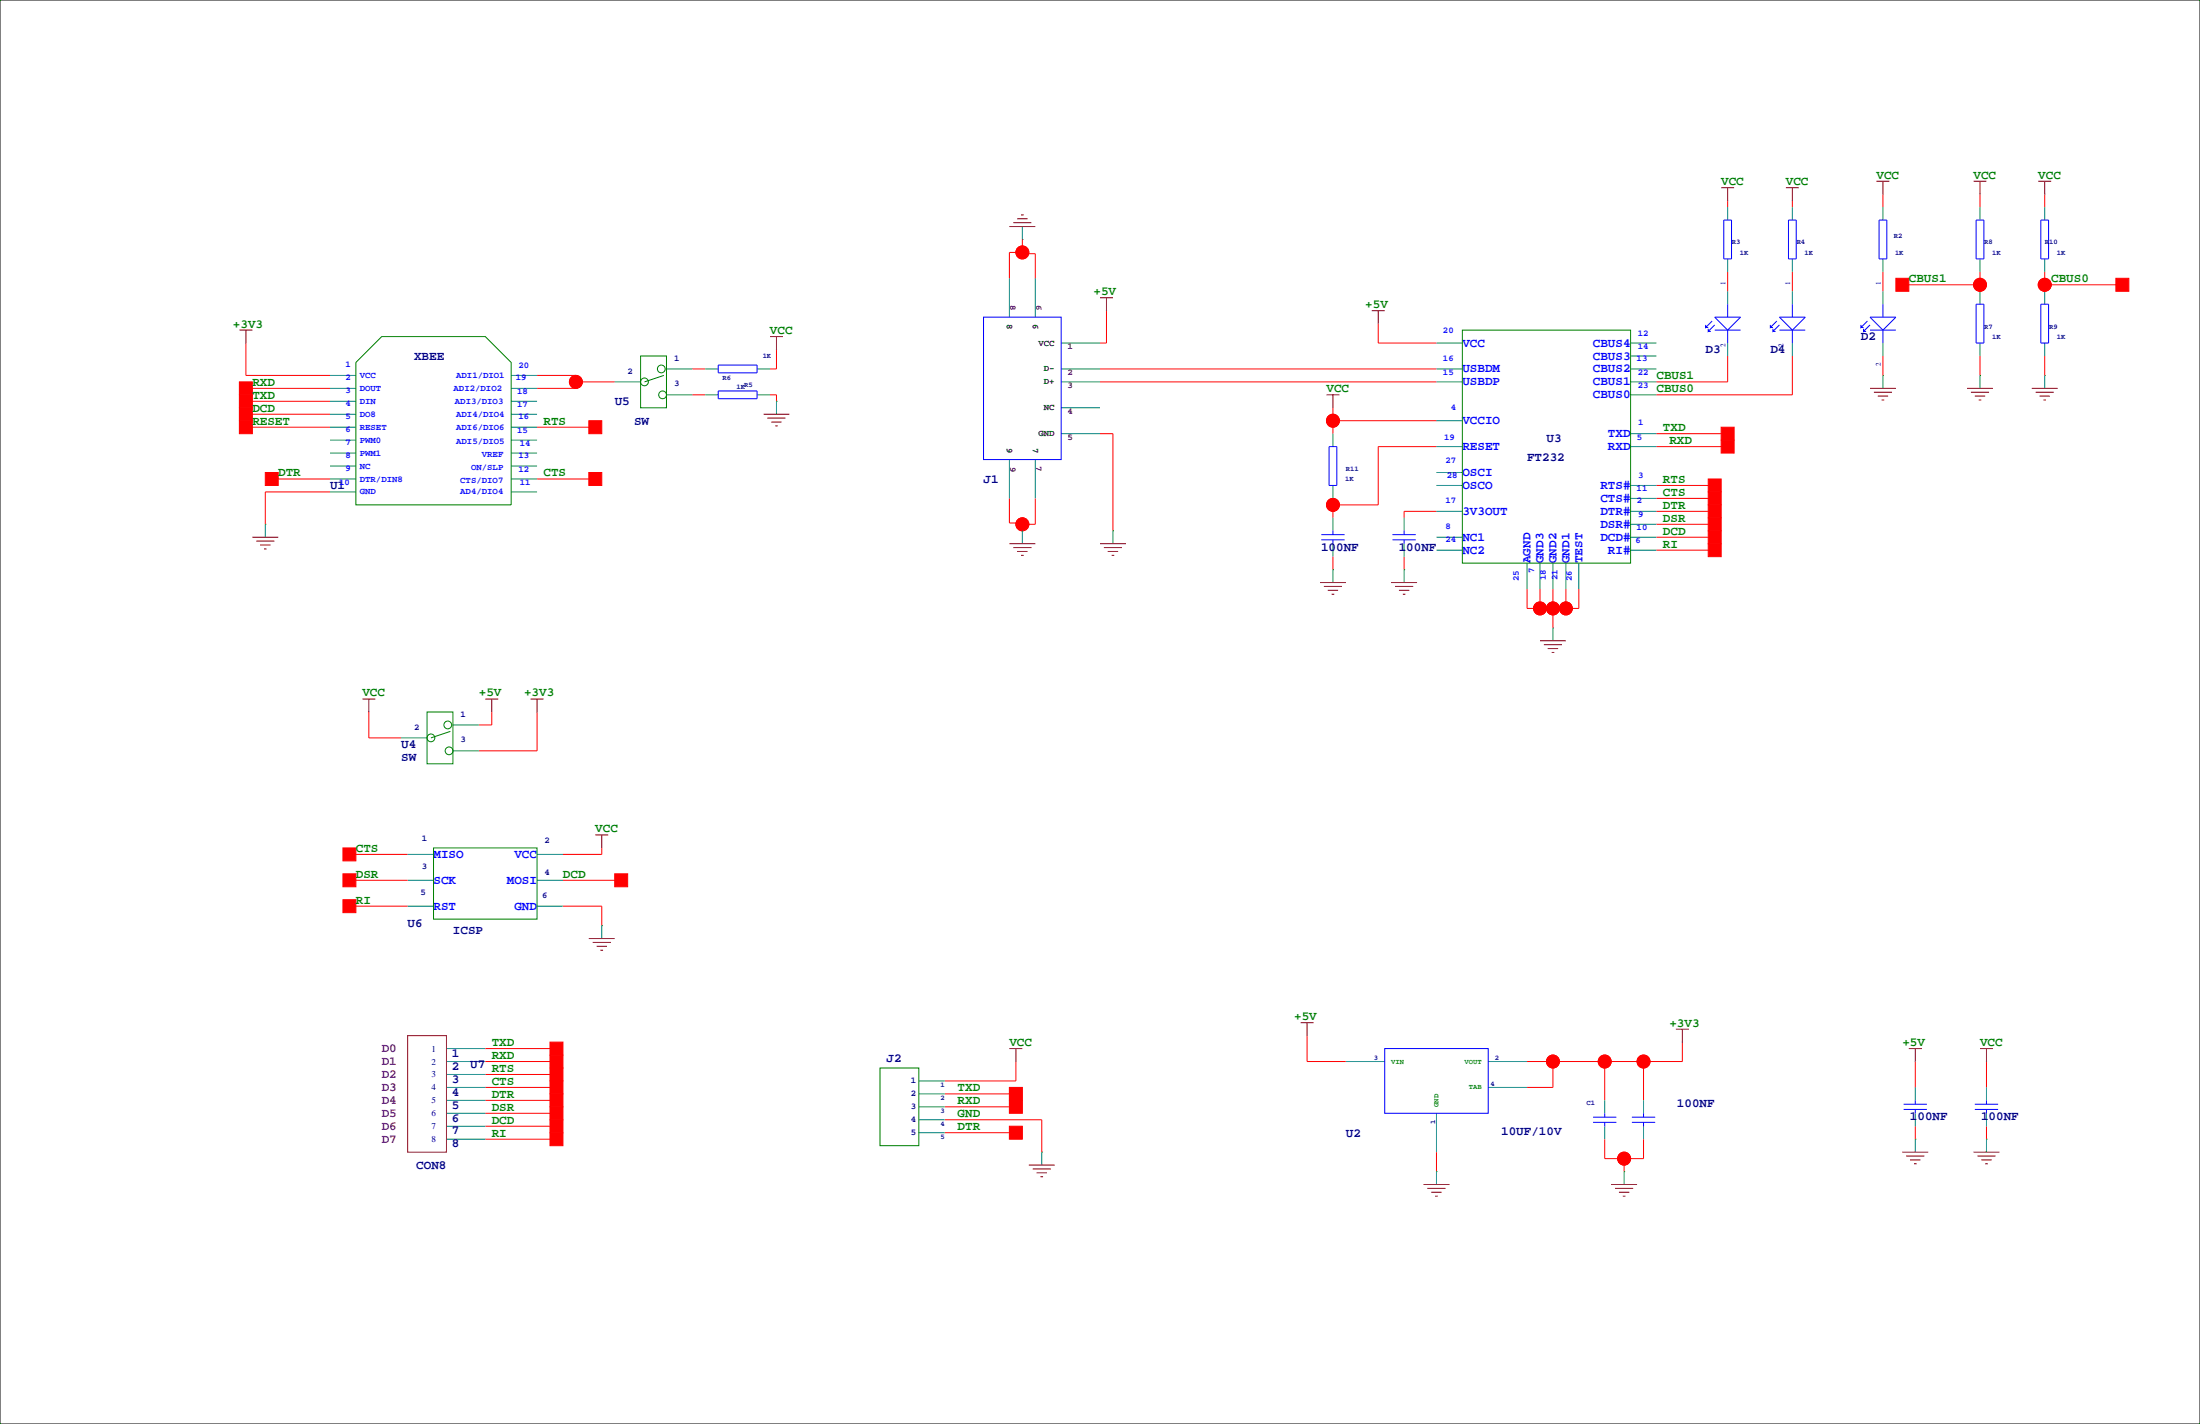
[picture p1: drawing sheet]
<svg xmlns="http://www.w3.org/2000/svg" width="432mm" height="279mm" viewBox="0 0 432 279" stroke-linecap="round" stroke-linejoin="round" font-family="sans-serif">
<path d="M0 0h431.8v279.4h-431.8z" fill="none" stroke="#000" stroke-width=".2"/>
<g fill="none" stroke="#f00" stroke-width=".2">
<path d="M339.1 39.4v1.2M351.8 39.4v1.2M369.6 38.1v2.5M388.6 38.1v2.5M401.3 38.1v2.5M200.7 47v2.8h2.5v4.8M200.7 49.5h-2.6v5.1M339.1 53.3v3.9M351.8 53.3v3.9M369.6 53.3v3.9M373.4 55.9h15.2M388.6 53.3v3.9"/>
<path d="M401.3 53.3v3.9M401.3 55.9h15.3M48.3 76.2h16.5M48.3 67.3v6.4h16.5M48.3 78.7h16.5M105.4 73.7h7.6v2.5h-7.6M113 74.9h7.6M135.9 77.5h2.5M135.9 72.4h2.5M151.1 77.5h1.3v1.2M152.4 68.6v3.8h-1.3M215.9 74.9h66"/>
<path d="M215.9 72.4h66M217.2 61v6.3h-1.3M270.5 63.5v3.8h11.4M339.1 69.8v5.1h-14M351.8 69.8v7.7h-26.7M369.6 69.8v3.9M388.6 69.8v3.9M401.3 69.8v3.9M48.3 81.3h16.5M48.3 83.8h16.5M53.3 94h11.5M64.8 96.5h-12.7v6.4"/>
<path d="M105.4 83.8h11.4M105.4 94h11.4M198.1 97.8v4.8h2.6v1.5M203.2 97.8v5.1h-2.5M215.9 85.1h2.5v19M261.6 80v5.1M261.6 97.8v3.8M261.6 82.5h20.3M281.9 87.6h-11.4v11.5h-8.9M325.1 85.1h14M325.1 87.6h14M325.1 97.8h11.4"/>
<path d="M325.1 95.2h11.4M261.6 109.2v2.6M275.6 109.2v2.6M281.9 100.3h-6.3v1.3M299.7 115.6v3.8h10.2v-3.8M302.3 115.6v3.8M304.8 115.6v7.6M307.3 115.6v3.8M325.1 100.3h11.4M325.1 102.9h11.4M325.1 107.9h11.4M325.1 105.4h11.4"/>
<path d="M72.4 139.7v5.1h6.3M96.5 139.7v2.5h-2.5M105.4 139.7v7.6h-11.4M68.6 167.6h11.4M68.6 177.8h11.4M68.6 172.7h11.4M110.5 177.8h7.6v3.8M110.5 172.7h11.4M118.1 166.4v1.2h-7.6M95.2 218.4h14M95.2 215.9h14M95.2 210.8h14"/>
<path d="M95.2 213.4h14M95.2 208.3h14M95.2 205.7h14M185.4 214.6h14M185.4 219.7h19.1v6.4M185.4 217.2h14M199.4 208.3v3.8h-14M256.5 203.2v5.1h7.7M304.8 208.3v5.1h-5.1M315 208.3v7.6M322.6 208.3v7.6M330.2 204.5v3.8h-30.5"/>
<path d="M375.9 208.3v5.1M389.9 208.3v5.1M95.2 221h14M95.2 223.5h14M185.4 222.2h14M281.9 226.1v3.8M315 223.5v3.8h7.6v-3.8M318.8 227.3v2.6M375.9 221v2.5M389.9 221v2.5"/>
<circle cx="200.7" cy="49.5" r="1.27"/>
<circle cx="388.6" cy="55.9" r="1.27"/>
<circle cx="401.3" cy="55.9" r="1.27"/>
<circle cx="113" cy="74.9" r="1.27"/>
<circle cx="261.6" cy="99.1" r="1.27"/>
<circle cx="261.6" cy="82.5" r="1.27"/>
<circle cx="200.7" cy="102.9" r="1.27"/>
<circle cx="302.3" cy="119.4" r="1.27"/>
<circle cx="304.8" cy="119.4" r="1.27"/>
<circle cx="307.3" cy="119.4" r="1.27"/>
<circle cx="304.8" cy="208.3" r="1.27"/>
<circle cx="315" cy="208.3" r="1.27"/>
<circle cx="322.6" cy="208.3" r="1.27"/>
<circle cx="318.8" cy="227.3" r="1.27"/>
</g>
<g fill="#f00" stroke="#f00" stroke-width=".2">
<path d="M47 80h2.5v2.5h-2.5z" fill-rule="evenodd"/>
<path d="M47 82.5h2.5v2.6h-2.5z" fill-rule="evenodd"/>
<path d="M52.1 92.7h2.5v2.5h-2.5z" fill-rule="evenodd"/>
<path d="M115.6 82.5h2.5v2.6h-2.5z" fill-rule="evenodd"/>
<path d="M115.6 92.7h2.5v2.5h-2.5z" fill-rule="evenodd"/>
<path d="M107.9 217.2h2.6v2.5h-2.6z" fill-rule="evenodd"/>
<path d="M107.9 219.7h2.6v2.5h-2.6z" fill-rule="evenodd"/>
<path d="M107.9 214.6h2.6v2.6h-2.6z" fill-rule="evenodd"/>
<path d="M107.9 222.2h2.6v2.6h-2.6z" fill-rule="evenodd"/>
<path d="M107.9 209.5h2.6v2.6h-2.6z" fill-rule="evenodd"/>
<path d="M107.9 212.1h2.6v2.5h-2.6z" fill-rule="evenodd"/>
<path d="M67.3 176.5h2.5v2.6h-2.5z" fill-rule="evenodd"/>
<path d="M67.3 166.4h2.5v2.5h-2.5z" fill-rule="evenodd"/>
<path d="M198.1 213.4h2.6v2.5h-2.6z" fill-rule="evenodd"/>
<path d="M198.1 221h2.6v2.5h-2.6z" fill-rule="evenodd"/>
<path d="M335.3 96.5h2.5v2.6h-2.5z" fill-rule="evenodd"/>
<path d="M335.3 94h2.5v2.5h-2.5z" fill-rule="evenodd"/>
<path d="M335.3 106.7h2.5v2.5h-2.5z" fill-rule="evenodd"/>
<path d="M335.3 99.1h2.5v2.5h-2.5z" fill-rule="evenodd"/>
<path d="M335.3 104.1h2.5v2.6h-2.5z" fill-rule="evenodd"/>
<path d="M120.6 171.4h2.6v2.6h-2.6z" fill-rule="evenodd"/>
<path d="M335.3 101.6h2.5v2.5h-2.5z" fill-rule="evenodd"/>
<path d="M67.3 171.4h2.5v2.6h-2.5z" fill-rule="evenodd"/>
<path d="M107.9 204.5h2.6v2.5h-2.6z" fill-rule="evenodd"/>
<path d="M107.9 207h2.6v2.5h-2.6z" fill-rule="evenodd"/>
<path d="M372.1 54.6h2.5v2.6h-2.5z" fill-rule="evenodd"/>
<path d="M415.3 54.6h2.5v2.6h-2.5z" fill-rule="evenodd"/>
<path d="M198.1 215.9h2.6v2.5h-2.6z" fill-rule="evenodd"/>
<path d="M337.8 86.4h2.6v2.5h-2.6z" fill-rule="evenodd"/>
<path d="M337.8 83.8h2.6v2.6h-2.6z" fill-rule="evenodd"/>
<path d="M47 77.5h2.5v2.5h-2.5z" fill-rule="evenodd"/>
<path d="M47 74.9h2.5v2.6h-2.5z" fill-rule="evenodd"/>
<circle cx="113" cy="74.9" r="1.27"/>
<circle cx="261.6" cy="82.5" r="1.27"/>
<circle cx="318.8" cy="227.3" r="1.27"/>
<circle cx="322.6" cy="208.3" r="1.27"/>
<circle cx="315" cy="208.3" r="1.27"/>
<circle cx="304.8" cy="208.3" r="1.27"/>
<circle cx="200.7" cy="102.9" r="1.27"/>
<circle cx="200.7" cy="49.5" r="1.27"/>
<circle cx="261.6" cy="99.1" r="1.27"/>
<circle cx="307.3" cy="119.4" r="1.27"/>
<circle cx="304.8" cy="119.4" r="1.27"/>
<circle cx="302.3" cy="119.4" r="1.27"/>
<circle cx="388.6" cy="55.9" r="1.27"/>
<circle cx="401.3" cy="55.9" r="1.27"/>
</g>
<g fill="none" stroke="#008080" stroke-width=".2">
<path d="M339.1 39.4h.1M351.8 39.4h.1M198.1 54.6v7.6M200.7 44.4v2.6M203.2 54.6v7.6M339.1 40.6v2.6M339.1 50.8v2.5M339.1 57.2v2.5M351.8 40.6v2.6M351.8 50.8v2.5M351.8 57.2v2.5M369.6 40.6v2.6"/>
<path d="M369.6 50.8v2.5M369.6 57.2v2.5M388.6 40.6v2.6M388.6 50.8v2.5M388.6 57.2v2.5M401.3 40.6v2.6M401.3 50.8v2.5M401.3 57.2v2.5M48.3 67.3h.1M64.8 73.7h5M64.8 76.2h5M64.8 78.7h5"/>
<path d="M100.3 73.7h5.1M100.3 76.2h5.1M100.3 78.7h5.1M120.6 74.9h5.1M130.8 72.4h5.1M130.8 77.5h5.1M138.4 72.4h2.6M138.4 77.5h2.6M148.6 72.4h2.5M148.6 77.5h2.5M152.4 68.6h.1M152.4 78.7v2.6"/>
<path d="M208.3 67.3h7.6M208.3 74.9h7.6M208.3 72.4h7.6M217.2 61h.1M270.5 63.5h.1M281.9 67.3h5.1M281.9 74.9h5.1M281.9 72.4h5.1M320 67.3h5.1M320 74.9h5.1M320 72.4h5.1M320 77.5h5.1"/>
<path d="M320 69.8h5.1M339.1 67.3v2.5M351.8 67.3v2.5M369.6 67.3v2.5M369.6 73.7v2.5M388.6 67.3v2.5M388.6 73.7v2.5M401.3 67.3v2.5M401.3 73.7v2.5M64.8 81.3h5M64.8 83.8h5M64.8 86.4h5"/>
<path d="M64.8 88.9h5M64.8 91.4h5M64.8 94h5M64.8 96.5h5M100.3 81.3h5.1M100.3 83.8h5.1M100.3 86.4h5.1M100.3 88.9h5.1M100.3 91.4h5.1M100.3 94h5.1M100.3 96.5h5.1M198.1 90.2v7.6"/>
<path d="M203.2 90.2v7.6M208.3 85.1h7.6M208.3 80h7.6M261.6 80h.1M261.6 85.1v2.5M261.6 95.2v2.6M281.9 95.2h5.1M281.9 87.6h5.1M281.9 92.7h5.1M281.9 82.5h5.1M320 85.1h5.1M320 97.8h5.1"/>
<path d="M320 95.2h5.1M320 87.6h5.1M52.1 102.9v2.5M200.7 104.1v2.6M218.4 104.1v2.6M261.6 101.6v2.5M261.6 106.7v2.5M261.6 111.8v2.5M275.6 101.6v2.5M275.6 106.7v2.5M275.6 111.8v2.5M281.9 107.9h5.1"/>
<path d="M281.9 105.4h5.1M281.9 100.3h5.1M299.7 110.5v5.1M302.3 110.5v5.1M304.8 110.5v5.1M307.3 110.5v5.1M309.9 110.5v5.1M320 107.9h5.1M320 105.4h5.1M320 102.9h5.1M320 100.3h5.1M72.4 139.7h.1"/>
<path d="M105.4 139.7h.1M304.8 123.2v2.5M78.7 144.8h5.1M88.9 142.2h5.1M88.9 147.3h5.1M80 177.8h5.1M80 172.7h5.1M80 167.6h5.1M105.4 177.8h5.1M105.4 172.7h5.1M105.4 167.6h5.1M118.1 166.4h.1"/>
<path d="M118.1 181.6v2.5M87.6 208.3h7.6M87.6 213.4h7.6M87.6 205.7h7.6M87.6 210.8h7.6M87.6 215.9h7.6M87.6 218.4h7.6M180.3 212.1h5.1M180.3 214.6h5.1M180.3 217.2h5.1M180.3 219.7h5.1M199.4 208.3h.1"/>
<path d="M256.5 203.2h.1M264.2 208.3h7.6M281.9 218.4v7.7M292.1 208.3h7.6M292.1 213.4h7.6M315 215.9v2.5M322.6 215.9v2.5M330.2 204.5h.1M375.9 208.3h.1M375.9 213.4v2.5M375.9 218.4v2.6M389.9 208.3h.1"/>
<path d="M389.9 213.4v2.5M389.9 218.4v2.6M87.6 221h7.6M87.6 223.5h7.6M180.3 222.2h5.1M204.5 226.1v2.5M281.9 229.9v2.5M315 221v2.5M318.8 229.9v2.5M322.6 221v2.5M375.9 223.5v2.6M389.9 223.5v2.6"/>
<circle cx="369.6" cy="38.1" r="0"/>
<circle cx="388.6" cy="38.1" r="0"/>
<circle cx="401.3" cy="38.1" r="0"/>
<circle cx="96.5" cy="139.7" r="0"/>
</g>
<g fill="none" stroke="#00f" stroke-width=".2">
<path d="M338.3 43.2h1.6v7.6h-1.6zM339.1 59.7v2.5M351 43.2h1.6v7.6h-1.6zM351.8 59.7v2.5M368.8 43.2h1.5v7.6h-1.5zM369.6 59.7v2.5M387.9 43.2h1.5v7.6h-1.5zM387.9 59.7h1.5v7.6h-1.5zM400.6 43.2h1.5v7.6h-1.5zM400.6 59.7h1.5v7.6h-1.5zM141 71.6h7.6v1.6h-7.6zM141 76.7h7.6v1.5h-7.6z"/>
<path d="M193 62.2h15.3v28h-15.3zM334.8 64.3h.5M335.3 65h.5M336 63l-1.2 1.3v-.5M336.5 63.8l-1.2 1.2v-.5M336.5 62.2h5.1l-2.5 2.6zM336.5 64.8h5.1M339.1 64.8v2.5M347.5 64.3h.5M348 65h.5M348.7 63l-1.2 1.3v-.5M349.2 63.8l-1.2 1.2v-.5"/>
<path d="M349.2 62.2h5.1l-2.5 2.6zM349.2 64.8h5.1M351.8 64.8v2.5M365.3 64.3h.5M365.8 65h.5M366.5 63l-1.2 1.3v-.5M367 63.8l-1.2 1.2v-.5M367 62.2h5.1l-2.5 2.6zM367 64.8h5.1M369.6 64.8v2.5M260.9 87.6h1.5v7.6h-1.5zM259.3 104.9h4.6"/>
<path d="M259.3 105.9h4.6M261.6 104.1v.8M261.6 105.9v.8M273.3 104.9h4.6M273.3 105.9h4.6M275.6 104.1v.8M275.6 105.9v.8M271.8 205.7h20.3v12.7h-20.3zM312.7 219.2h4.5M315 218.4v.8M320.3 219.2h4.6M322.6 218.4v.8"/>
<path d="M373.6 216.7h4.6M373.6 217.7h4.6M375.9 215.9v.8M375.9 217.7v.7M387.6 216.7h4.6M387.6 217.7h4.6M389.9 215.9v.8M389.9 217.7v.7M312.7 220.2h4.5M315 220.2v.8M320.3 220.2h4.6M322.6 220.2v.8"/>
</g>
<g fill="none" stroke="#800000" stroke-width=".2">
<path d="M337.8 36.8h2.6M339.1 36.8v2.6M350.5 36.8h2.6M351.8 36.8v2.6M368.3 35.6h2.5M369.6 35.6v2.5M387.3 35.6h2.6M388.6 35.6v2.5M400 35.6h2.6M401.3 35.6v2.5M198.1 44.4h5.1M198.9 43.7h3.5"/>
<path d="M199.6 42.9h2.1M200.4 42.2h.5M215.9 58.4h2.5M217.2 58.4v2.6M47 64.8h2.5M48.3 64.8v2.5M151.1 66h2.6M152.4 66v2.6M260.3 77.5h2.6M261.6 77.5v2.5M269.2 61h2.6M270.5 61v2.5"/>
<path d="M367 76.2h5.1M367.8 77h3.5M368.6 77.7h2M369.3 78.5h.5M386.1 76.2h5.1M386.8 77h3.6M387.6 77.7h2M388.4 78.5h.5M398.8 76.2h5.1M399.5 77h3.6M400.3 77.7h2M401.1 78.5h.5"/>
<path d="M149.9 81.3h5M150.6 82h3.6M151.4 82.8h2M152.1 83.6h.6M49.5 105.4h5.1M50.3 106.2h3.5M51.1 106.9h2M51.8 107.7h.5M198.1 106.7h5.1M198.9 107.4h3.5M199.6 108.2h2.1M200.4 109h.5"/>
<path d="M215.9 106.7h5.1M216.7 107.4h3.5M217.4 108.2h2.1M218.2 109h.5M259.1 114.3h5.1M259.8 115.1h3.6M260.6 115.8h2M261.4 116.6h.5M273 114.3h5.1M273.8 115.1h3.6M274.6 115.8h2M275.3 116.6h.5"/>
<path d="M71.1 137.2h2.6M72.4 137.2v2.5M95.2 137.2h2.6M96.5 137.2v2.5M104.1 137.2h2.6M105.4 137.2v2.5M302.3 125.7h5M303 126.5h3.6M303.8 127.3h2M304.5 128h.6M116.8 163.8h2.6M118.1 163.8v2.6"/>
<path d="M115.6 184.1h5M116.3 184.9h3.6M117.1 185.7h2M117.9 186.4h.5M80 203.2h7.6v22.9h-7.6zM198.1 205.7h2.6M199.4 205.7v2.6M255.3 200.7h2.5M256.5 200.7v2.5M328.9 201.9h2.6M330.2 201.9v2.6M374.6 205.7h2.6"/>
<path d="M375.9 205.7v2.6M388.6 205.7h2.6M389.9 205.7v2.6M201.9 228.6h5.1M202.7 229.4h3.5M203.5 230.1h2M204.2 230.9h.5M279.4 232.4h5.1M280.2 233.2h3.5M280.9 233.9h2.1M281.7 234.7h.5M316.2 232.4h5.1"/>
<path d="M317 233.2h3.5M317.8 233.9h2M318.5 234.7h.5M373.4 226.1h5.1M374.1 226.8h3.6M374.9 227.6h2M375.7 228.3h.5M387.3 226.1h5.1M388.1 226.8h3.6M388.9 227.6h2M389.6 228.3h.5"/>
</g>
<g fill="none" stroke="#008000" stroke-width=".2">
<path d="M200.7 47h.1M69.8 71.1l5.1-5.1h20.3l5.1 5.1v28h-30.5zM125.7 69.8h5.1v10.2h-5.1zM125.7 74.9h.1M130.3 73.7l-3.8 1.2M152.4 78.7h.1M287 64.8h33v45.7h-33zM369.6 73.7h.1M388.6 73.7h.1M401.3 73.7h.1M52.1 102.9h.1M200.7 104.1h.1"/>
<path d="M218.4 104.1h.1M261.6 111.8h.1M275.6 111.8h.1M83.8 139.7h5.1v10.2h-5.1zM304.8 123.2h.1M83.8 144.8h.1M88.4 143.5l-3.8 1.3M85.1 166.4h20.3v13.9h-20.3zM118.1 181.6h.1M172.7 209.5h7.6v15.3h-7.6zM204.5 226.1h.1M281.9 229.9h.1"/>
<path d="M318.8 229.9h.1M375.9 223.5h.1M389.9 223.5h.1"/>
<circle cx="126.5" cy="74.9" r=".76"/>
<circle cx="129.8" cy="72.4" r=".76"/>
<circle cx="130" cy="77.5" r=".76"/>
<circle cx="84.6" cy="144.8" r=".76"/>
<circle cx="87.9" cy="142.2" r=".76"/>
<circle cx="88.1" cy="147.3" r=".76"/>
</g>
<g font-size="2.5" fill="#008000">
<text x="368.3" y="35.1">VCC</text>
<text x="387.3" y="35.1">VCC</text>
<text x="400" y="35.1">VCC</text>
<text x="337.8" y="36.3">VCC</text>
<text x="350.5" y="36.3">VCC</text>
<text x="214.6" y="57.9">+5V</text>
<text x="374.6" y="55.4">CBUS1</text>
<text x="402.6" y="55.4">CBUS0</text>
<text x="45.7" y="64.3">+3V3</text>
<text x="151.1" y="65.5">VCC</text>
<text x="268" y="60.5">+5V</text>
<text x="49.5" y="75.7">RXD</text>
<text x="260.3" y="77">VCC</text>
<text x="325.1" y="77">CBUS0</text>
<text x="325.1" y="74.4">CBUS1</text>
<text x="49.5" y="78.2">TXD</text>
<text x="49.5" y="83.3">RESET</text>
<text x="49.5" y="80.8">DCD</text>
<text x="106.7" y="83.3">RTS</text>
<text x="326.4" y="84.6">TXD</text>
<text x="327.7" y="87.1">RXD</text>
<text x="54.6" y="93.5">DTR</text>
<text x="106.7" y="93.5">CTS</text>
<text x="326.4" y="94.7">RTS</text>
<text x="326.4" y="99.8">DTR</text>
<text x="326.4" y="97.3">CTS</text>
<text x="326.4" y="102.4">DSR</text>
<text x="326.4" y="104.9">DCD</text>
<text x="326.4" y="107.4">RI</text>
<text x="71.1" y="136.7">VCC</text>
<text x="94" y="136.7">+5V</text>
<text x="102.9" y="136.7">+3V3</text>
<text x="69.8" y="167.1">CTS</text>
<text x="116.8" y="163.3">VCC</text>
<text x="69.8" y="172.2">DSR</text>
<text x="110.5" y="172.2">DCD</text>
<text x="69.8" y="177.3">RI</text>
<text x="254" y="200.2">+5V</text>
<text x="327.7" y="201.4">+3V3</text>
<text x="96.5" y="207.8">RXD</text>
<text x="96.5" y="205.2">TXD</text>
<text x="198.1" y="205.2">VCC</text>
<text x="373.4" y="205.2">+5V</text>
<text x="388.6" y="205.2">VCC</text>
<text x="96.5" y="212.9">CTS</text>
<text x="96.5" y="210.3">RTS</text>
<text x="96.5" y="215.4">DTR</text>
<text x="188" y="214.1">TXD</text>
<text x="96.5" y="220.5">DCD</text>
<text x="96.5" y="217.9">DSR</text>
<text x="188" y="216.7">RXD</text>
<text x="188" y="219.2">GND</text>
<text x="188" y="221.7">DTR</text>
<text x="96.5" y="223">RI</text>
</g>
<g font-size="2.5" fill="#000080">
<text x="81.3" y="70.6">XBEE</text>
<text x="334.8" y="69.3">D3</text>
<text x="347.5" y="69.3">D4</text>
<text x="365.3" y="66.8">D2</text>
<text x="120.6" y="79.5">U5</text>
<text x="124.5" y="83.3">SW</text>
<text x="303.5" y="86.7">U3</text>
<text x="193" y="94.7">J1</text>
<text x="299.7" y="90.5">FT232</text>
<text x="64.8" y="96">U1</text>
<text x="259.3" y="108">100NF</text>
<text x="274.5" y="108">100NF</text>
<text x="78.7" y="146.8">U4</text>
<text x="78.7" y="149.4">SW</text>
<text x="80" y="182">U6</text>
<text x="88.9" y="183.2">ICSP</text>
<text x="88.7" y="207.4">1</text>
<text x="88.7" y="209.9">2</text>
<text x="92.3" y="209.6">U7</text>
<text x="174" y="208.4">J2</text>
<text x="88.7" y="212.4">3</text>
<text x="88.7" y="215">4</text>
<text x="88.7" y="217.5">5</text>
<text x="88.7" y="220.1">6</text>
<text x="329.1" y="217.3">100NF</text>
<text x="374.9" y="219.8">100NF</text>
<text x="388.8" y="219.8">100NF</text>
<text x="88.7" y="222.6">7</text>
<text x="88.7" y="225.1">8</text>
<text x="264.2" y="223">U2</text>
<text x="294.6" y="222.8">10UF/10V</text>
<text x="81.7" y="229.4">CON8</text>
</g>
<g font-size="2.5" fill="#00f">
<text x="287" y="68">VCC</text>
<text x="312.6" y="70.5">CBUS3</text>
<text x="312.6" y="68">CBUS4</text>
<text x="287" y="75.6">USBDP</text>
<text x="287" y="73.1">USBDM</text>
<text x="312.6" y="75.6">CBUS1</text>
<text x="312.6" y="73.1">CBUS2</text>
<text x="287" y="83.2">VCCIO</text>
<text x="312.6" y="78.2">CBUS0</text>
<text x="287" y="88.3">RESET</text>
<text x="315.6" y="88.3">RXD</text>
<text x="315.6" y="85.8">TXD</text>
<text x="287" y="95.9">OSCO</text>
<text x="287" y="93.4">OSCI</text>
<text x="314.1" y="95.9">RTS#</text>
<text x="287" y="101">3V3OUT</text>
<text x="314.1" y="101">DTR#</text>
<text x="314.1" y="98.5">CTS#</text>
<text x="287" y="106.1">NC1</text>
<text x="314.1" y="106.1">DCD#</text>
<text x="314.1" y="103.6">DSR#</text>
<text x="287" y="108.6">NC2</text>
<text x="300.4" y="110.5" transform="rotate(-90 300.4 110.5)">AGND</text>
<text x="303" y="110.5" transform="rotate(-90 303 110.5)">GND3</text>
<text x="305.5" y="110.5" transform="rotate(-90 305.5 110.5)">GND2</text>
<text x="308" y="110.5" transform="rotate(-90 308 110.5)">GND1</text>
<text x="310.6" y="110.5" transform="rotate(-90 310.6 110.5)">TEST</text>
<text x="315.6" y="108.6">RI#</text>
<text x="85.1" y="173.4">SCK</text>
<text x="85.1" y="168.3">MISO</text>
<text x="99.5" y="173.4">MOSI</text>
<text x="101" y="168.3">VCC</text>
<text x="85.1" y="178.5">RST</text>
<text x="101" y="178.5">GND</text>
</g>
<g font-size="2.5" fill="#800080">
<text x="74.9" y="209">D1</text>
<text x="74.9" y="206.5">D0</text>
<text x="74.9" y="211.6">D2</text>
<text x="74.9" y="214.1">D3</text>
<text x="74.9" y="216.7">D4</text>
<text x="74.9" y="219.2">D5</text>
<text x="74.9" y="221.7">D6</text>
<text x="74.9" y="224.3">D7</text>
</g>
<g font-size="1.8" fill="#400040">
<text x="198.3" y="59.9" transform="rotate(90 198.3 59.9)">8</text>
<text x="203.4" y="59.9" transform="rotate(90 203.4 59.9)">6</text>
<text x="209.5" y="68.5">1</text>
<text x="209.5" y="76.1">3</text>
<text x="209.5" y="73.5">2</text>
<text x="209.5" y="81.2">4</text>
<text x="209.5" y="86.2">5</text>
<text x="198.3" y="91.7" transform="rotate(90 198.3 91.7)">9</text>
<text x="203.4" y="91.4" transform="rotate(90 203.4 91.4)">7</text>
</g>
<g font-size="1.8">
<text x="197.6" y="63.5" transform="rotate(90 197.6 63.5)">8</text>
<text x="202.7" y="63.5" transform="rotate(90 202.7 63.5)">6</text>
<text x="203.8" y="67.8">VCC</text>
<text x="204.9" y="75.4">D+</text>
<text x="204.9" y="72.9">D-</text>
<text x="204.9" y="80.5">NC</text>
<text x="197.6" y="87.8" transform="rotate(90 197.6 87.8)">9</text>
<text x="202.7" y="87.8" transform="rotate(90 202.7 87.8)">7</text>
<text x="203.8" y="85.6">GND</text>
</g>
<g font-size="1.8" fill="#00f">
<text x="283.2" y="65.4">20</text>
<text x="321.5" y="65.9">12</text>
<text x="283.2" y="70.7">16</text>
<text x="321.2" y="70.7">13</text>
<text x="321.5" y="68.5">14</text>
<text x="67.8" y="72">1</text>
<text x="67.8" y="74.6">2</text>
<text x="67.8" y="77.1">3</text>
<text x="70.6" y="74.2">VCC</text>
<text x="70.6" y="76.7">DOUT</text>
<text x="89" y="76.7">ADI2/DIO2</text>
<text x="89.5" y="74.2">ADI1/DIO1</text>
<text x="101.3" y="74.6">19</text>
<text x="101.5" y="77.4">18</text>
<text x="101.8" y="72.3">20</text>
<text x="283.2" y="73.5">15</text>
<text x="321.5" y="76.1">23</text>
<text x="321.5" y="73.5">22</text>
<text x="67.8" y="79.6">4</text>
<text x="67.8" y="82.2">5</text>
<text x="70.6" y="79.2">DIN</text>
<text x="70.6" y="81.8">DO8</text>
<text x="89.3" y="79.2">ADI3/DIO3</text>
<text x="89.5" y="81.8">ADI4/DIO4</text>
<text x="101.5" y="79.9">17</text>
<text x="101.8" y="82.2">16</text>
<text x="284.7" y="80.4">4</text>
<text x="321.5" y="83.4">1</text>
<text x="67.8" y="84.7">6</text>
<text x="67.8" y="87.3">7</text>
<text x="67.8" y="89.8">8</text>
<text x="70.6" y="84.3">RESET</text>
<text x="70.6" y="86.9">PWM0</text>
<text x="70.6" y="89.4">PWM1</text>
<text x="89.5" y="84.3">ADI6/DIO6</text>
<text x="89.5" y="87.1">ADI5/DIO5</text>
<text x="94.6" y="89.6">VREF</text>
<text x="101.5" y="85">15</text>
<text x="101.8" y="89.8">13</text>
<text x="102" y="87.5">14</text>
<text x="283.5" y="86.2">19</text>
<text x="321.3" y="86.2">5</text>
<text x="66.5" y="95.1">10</text>
<text x="67.8" y="92.3">9</text>
<text x="70.6" y="91.9">NC</text>
<text x="70.6" y="94.5">DTR/DIN8</text>
<text x="90.3" y="94.7">CTS/DIO7</text>
<text x="92.5" y="92.2">ON/SLP</text>
<text x="101.8" y="92.6">12</text>
<text x="102" y="95.1">11</text>
<text x="283.7" y="90.8">27</text>
<text x="284" y="93.9">28</text>
<text x="321.5" y="93.9">3</text>
<text x="70.6" y="97">GND</text>
<text x="90.3" y="97">AD4/DIO4</text>
<text x="283.7" y="98.7">17</text>
<text x="321.2" y="96.4">11</text>
<text x="321.3" y="98.7">2</text>
<text x="321.5" y="101.5">9</text>
<text x="283.7" y="103.8">8</text>
<text x="283.7" y="106.3">24</text>
<text x="321" y="106.6">6</text>
<text x="321.2" y="104">10</text>
<text x="301.1" y="112.5" transform="rotate(-90 301.1 112.5)">7</text>
<text x="303.4" y="113.8" transform="rotate(-90 303.4 113.8)">18</text>
<text x="305.7" y="113.8" transform="rotate(-90 305.7 113.8)">21</text>
<text x="298.1" y="114" transform="rotate(-90 298.1 114)">25</text>
<text x="308.5" y="114" transform="rotate(-90 308.5 114)">26</text>
</g>
<g font-size="1.8" fill="#000080">
<text x="132.3" y="70.7">1</text>
<text x="123.2" y="73.3">2</text>
<text x="132.3" y="75.8">3</text>
<text x="81.3" y="143.1">2</text>
<text x="90.4" y="140.6">1</text>
<text x="90.4" y="145.7">3</text>
<text x="82.8" y="165">1</text>
<text x="106.9" y="165.5">2</text>
<text x="82.8" y="170.6">3</text>
<text x="106.9" y="171.6">4</text>
<text x="82.5" y="175.7">5</text>
<text x="106.4" y="176.2">6</text>
<text x="84.7" y="206.3">1</text>
<text x="84.7" y="208.9">2</text>
<text x="84.7" y="211.4">3</text>
<text x="84.7" y="213.9">4</text>
<text x="178.8" y="212.6">1</text>
<text x="178.8" y="215.1">2</text>
<text x="84.7" y="216.5">5</text>
<text x="84.7" y="219">6</text>
<text x="84.7" y="221.6">7</text>
<text x="178.8" y="217.7">3</text>
<text x="178.8" y="220.2">4</text>
<text x="84.7" y="224.1">8</text>
<text x="178.8" y="222.7">5</text>
</g>
<g font-size="1.4" fill="#000080">
<text x="339.9" y="48">R3</text>
<text x="352.6" y="48">R4</text>
<text x="371.7" y="46.7">R2</text>
<text x="389.5" y="48">R8</text>
<text x="401.3" y="48">R10</text>
<text x="341.5" y="50">1K</text>
<text x="354.2" y="50">1K</text>
<text x="371.9" y="50">1K</text>
<text x="391" y="50">1K</text>
<text x="403.7" y="50">1K</text>
<text x="338.6" y="55.9" transform="rotate(-90 338.6 55.9)">1</text>
<text x="351.3" y="55.9" transform="rotate(-90 351.3 55.9)">1</text>
<text x="369.1" y="55.9" transform="rotate(-90 369.1 55.9)">1</text>
<text x="389.5" y="64.5">R7</text>
<text x="402.2" y="64.5">R9</text>
<text x="149.7" y="70.3">1K</text>
<text x="338.6" y="68" transform="rotate(-90 338.6 68)">2</text>
<text x="350.1" y="68" transform="rotate(-90 350.1 68)">2</text>
<text x="369.1" y="71.8" transform="rotate(-90 369.1 71.8)">2</text>
<text x="391" y="66.5">1K</text>
<text x="403.7" y="66.5">1K</text>
<text x="141.8" y="74.6">R6</text>
<text x="144.5" y="76.4">1K</text>
<text x="146" y="75.9">R5</text>
<text x="264" y="94.5">1K</text>
<text x="264.2" y="92.4">R11</text>
<text x="269.7" y="208">3</text>
<text x="293.4" y="208">2</text>
<text x="184.6" y="213.3">1</text>
<text x="184.6" y="215.8">2</text>
<text x="292.5" y="213.1">4</text>
<text x="184.6" y="218.3">3</text>
<text x="184.6" y="220.9">4</text>
<text x="281.7" y="220.6" transform="rotate(-90 281.7 220.6)">1</text>
<text x="311.4" y="216.8">C1</text>
<text x="184.6" y="223.4">5</text>
</g>
<g font-size="1.4" fill="#008000">
<text x="273.1" y="208.7">VIN</text>
<text x="287.4" y="208.7">VOUT</text>
<text x="288.3" y="213.8">TAB</text>
<text x="282.3" y="217.2" transform="rotate(-90 282.3 217.2)">GND</text>
</g>
</svg>
